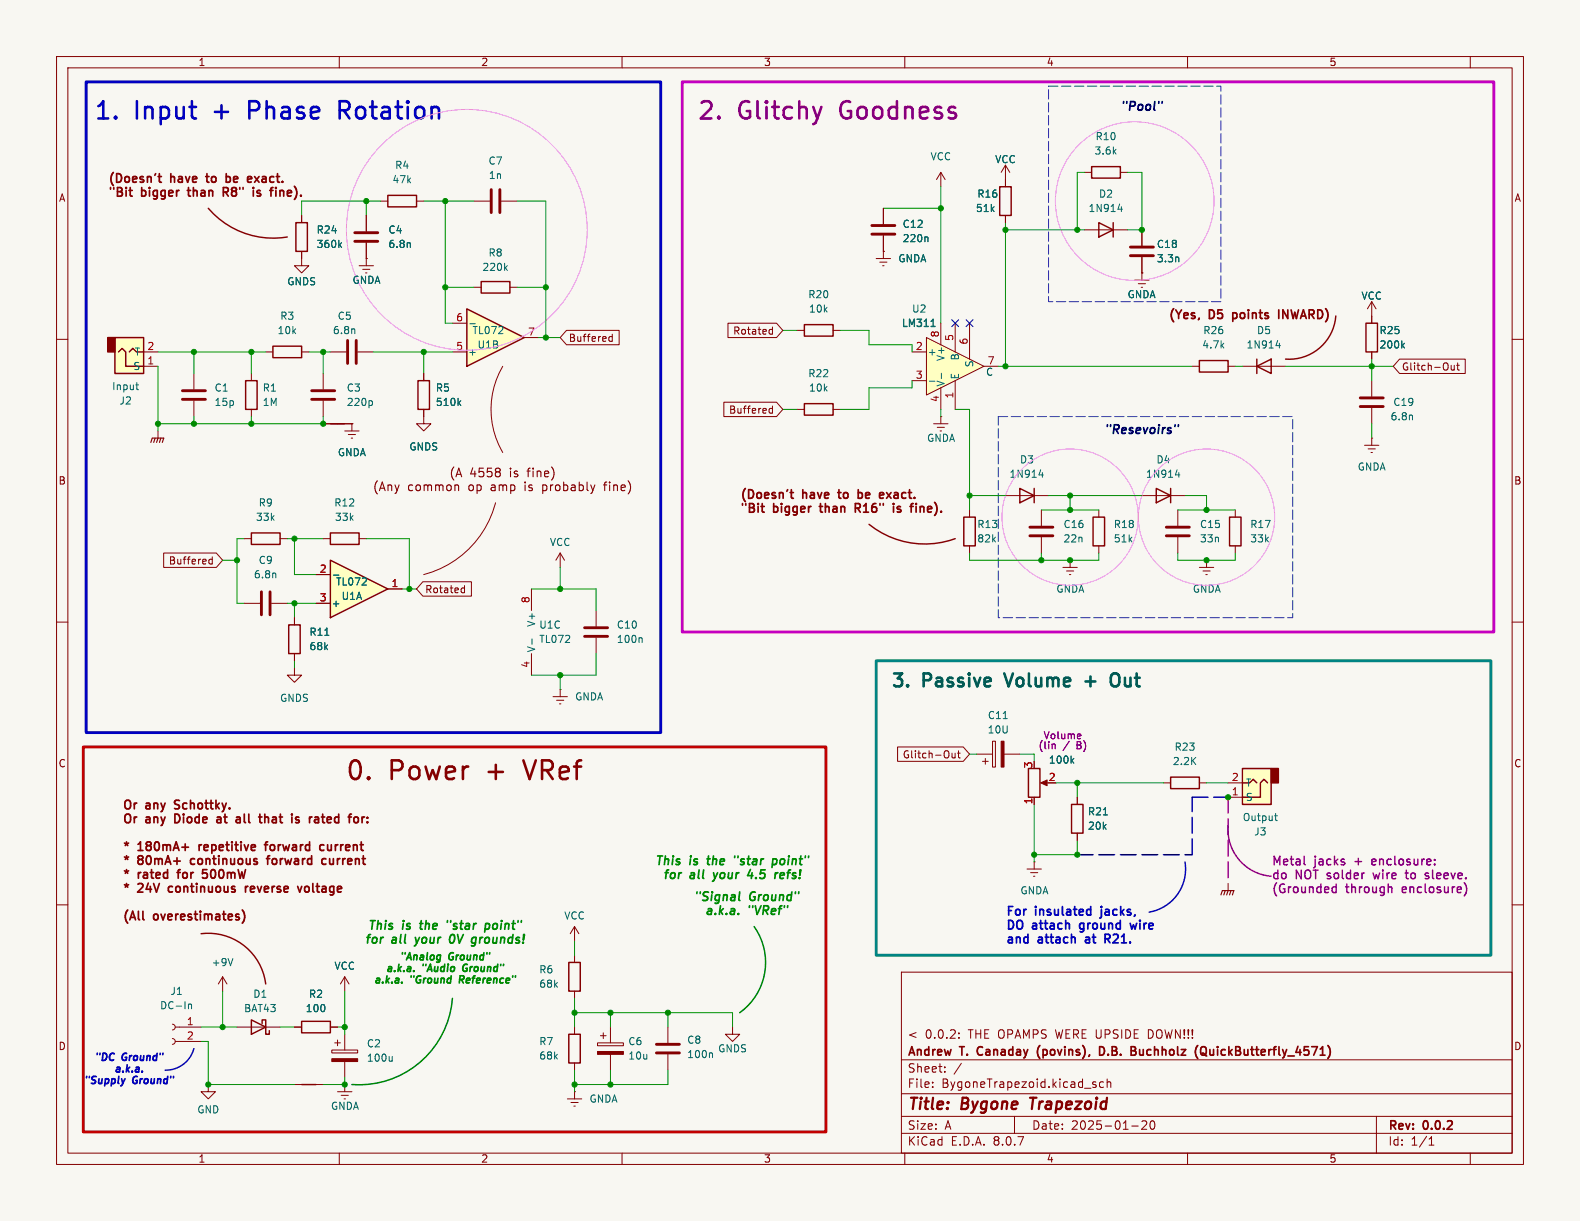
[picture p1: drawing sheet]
<svg xmlns="http://www.w3.org/2000/svg" width="279mm" height="216mm" viewBox="0 0 279 216" stroke-linecap="round" stroke-linejoin="round" font-family="sans-serif">
<path d="M0 0h279.4v215.9h-279.4z" fill="#f8f7f2" stroke="#f8f7f2" stroke-width=".18"/>
<g fill="none" stroke="#840000" stroke-width=".18">
<path d="M10 10h259.4v195.9h-259.4zM12 12h255.4v191.9h-255.4zM60 10v2M110 10v2M160 10v2M210 10v2M260 10v2M177.8 29.2l-.8 1.3M177.8 29.2v3.8M177.8 38.1v1.3M177.8 29.2l.8 1.3M191.8 30.5h1.2"/>
<path d="M198.1 30.5h1.3M191.8 40.6h7.6M200.7 49.5h2.5M201.3 50.2h1.3M201.8 50.8h.3M201.9 48.3h.1M201.9 40.6v2.8M201.9 45.5v4M242.6 53.3v3.9M242.6 53.3l-.8 1.3M242.6 53.3l.7 1.3M10 60h2"/>
<path d="M165.1 74.9h2.5M165.7 75.6h1.3M166.2 76.2h.3M166.4 73.7h.1M166.4 73.7v1.2M241.3 78.7h2.5M241.9 79.4h1.3M242.6 77.5h.1M242.6 62.2v1.3M242.6 67.3v2.8M242.6 72.1v2.8M242.6 77.5v1.2"/>
<path d="M267.4 60h2M171.4 90.2v1.2M171.4 96.5v1.3M242.4 80h.3M10 110h2M267.4 110h2M10 160h2M159.4 171.9h108v32h-108zM267.4 160h2M101.6 181.6v1.3M101.6 188v1.2M159.4 197.4h108"/>
<path d="M159.4 193.4h108M159.4 187.4h108M164.9 192.1v.2M164.9 191.4v.1M167.1 189.4v.2M167.1 188.7v.1M169.6 183.4v.2M169.6 182.7v.1M170 188l-1.3 1.9M179.4 197.4v3M193.3 191.7l.5 .2 .1 .2-.3 .2-.4-.1M193.3 191.4h.5"/>
<path d="M195.1 191.4l-.4-.1-.3 .3v.4l.2 .2h.5M195.8 191.4l.2-.1 .4 .1v.9M195.8 190.8v1.5M200.1 199.1h1.2M201.9 198.3l.6-.1 .2 .1 .1 .3-.9 1.1h.9M203.5 198.3l.2-.1a.81 .81 0 0 1 .6 .6 .81 .81 0 0 1-.3 .8l-.1 .1a.81 .81 0 0 1-.4-1.4zM243.4 197.4v6.5M60 203.9v2M110 203.9v2M159.4 200.4h108M160 203.9v2M210 203.9v2"/>
<path d="M252.7 202.5h.9M252.7 201.4l.4-.4v1.5M260 203.9v2"/>
</g>
<path d="M182.1 194.1h1.2M182.7 194.1l-.2 2" fill="none" stroke="#840000" stroke-width=".4"/>
<path d="M173 185.3l-.2 .4 .2 .7M183.9 184.9a1.72 1.72 0 0 0 0 2.2M194.5 185.1a.76 .76 0 0 1 .8 .7 .76 .76 0 0 1-.8 .8zM201.5 185.6v.8l.1 .1 .4 .1M211.8 184.9h-.1M212.5 185.1a.5 .5 0 0 1 .6 0 .5 .5 0 0 1 .2 .5v.5a.5 .5 0 0 1-.2 .4 .5 .5 0 0 1-.6 0M212.6 186.2l.3 .1 .5 .4" fill="none" stroke="#840000" stroke-width=".3"/>
<path d="M176.8 33h2v5.1h-2zM193 29.5h5.1v2h-5.1zM194.3 39.4l2.5 1.2-2.5 1.3zM196.8 39.4v2.5M241.6 57.2h2v5h-2zM170.4 91.4h2.1v5.1h-2.1zM100.6 182.9h2v5.1h-2z" fill="none" stroke="#840000" stroke-width=".25"/>
<path d="M197.7 37h.8M198.3 36.6v.8M208.4 45.5l.1 .8M248 61.1l.4 .4M248.4 60.7l-.5 .5M249.7 73.5l.1 .7" fill="none" stroke="#006464" stroke-width=".18"/>
<path d="M199.9 45.2h4.1M199.9 43.7h4.1M240.5 71.9h4.1M240.5 70.4h4.1" fill="none" stroke="#840000" stroke-width=".51"/>
<path d="M163.8 59.7l10.2 5.1-10.2 5.1z" fill="#ffffc2"/>
<g fill="none" stroke="#840000" stroke-width=".18">
<path d="M156.2 36.8v2.8M166.4 30.5v2.5M166.4 30.5l-.8 1.3M166.4 30.5l.7 1.3M141 58.4h1.2M147.3 58.4h1.3M154.9 45.7h2.6M155.6 46.4h1.2M156.1 47h.2M156.2 44.5h.1M156.2 41.7v4M163.8 59.7l10.2 5.1-10.2 5.1z"/>
<path d="M166.4 57.2v3.8M168.9 57.2v5M171.4 57.2v6.3M141 72.4h1.2M147.3 72.4h1.3M161.3 62.2h2.5M161.3 67.3h2.5M166.4 68.6v3.8M168.9 67.3v5.1M174 64.8h2.5M205.7 138.4h1.3M212.1 138.4h1.3"/>
<path d="M181.6 153.7h2.5M182.2 154.3h1.3M182.8 154.9h.2M182.9 152.4h.1M182.9 152.4v1.3M217.2 156.2v1.3M101.6 168.9v1.3M101.6 175.3v1.2M58.7 185.7h4.5v.5h-4.5zM59.2 184.4h1M59.7 183.9v1M61 182.9v2.8"/>
<path d="M61 187.7v2.8"/>
</g>
<path d="M163.9 41.9l.2 .2v.6M164.4 67.4h.9M166.5 66v1M69.4 186.8v.9M69.4 187.5l-.2 .2" fill="none" stroke="#006464" stroke-width=".18"/>
<path d="M164.6 57.7h.8" fill="none" stroke="#006464" stroke-width=".25"/>
<path d="M142.2 57.4h5.1v2h-5.1zM142.2 71.4h5.1v2h-5.1zM207 137.4h5.1v2h-5.1zM100.6 170.2h2v5.1h-2z" fill="none" stroke="#840000" stroke-width=".25"/>
<path d="M154.2 39.9h4M154.2 41.4h4" fill="none" stroke="#840000" stroke-width=".51"/>
<path d="M58.7 187.2h4.5v.5h-4.5z" fill="#840000" stroke="#840000" stroke-width=".18"/>
<path d="M215.9 158.2l.3-.7h2l-.3 .7M216.7 157.5l-.3 .7M217.2 157.5l-.3 .7M217.7 157.5l-.3 .7" fill="none" stroke="#840000" stroke-width=".2"/>
<path d="M219.7 135.9h5.1v6.3h-5.1z" fill="#ffffc2"/>
<path d="M224.8 135.9h1.3v2.5h-1.3z" fill="#840000" stroke="#840000" stroke-width=".25"/>
<g fill="none" stroke="#840000" stroke-width=".25">
<path d="M43.4 67.3h2.1v5.1h-2.1zM212.1 63.8h5.1v2h-5.1zM222.2 64.8l2.6-1.3v2.5zM222.2 63.5v2.5M44.4 94.2h5.1v2.1h-5.1zM58.4 94.2h5.1v2.1h-5.1zM180.3 86.4l2.6 1.2-2.6 1.3zM182.9 86.4v2.5M193.3 91.4h2v5.1h-2zM204.5 86.4l2.5 1.2-2.5 1.3zM207 86.4v2.5M217.4 91.4h2.1v5.1h-2.1z"/>
<path d="M51.1 110.5h2v5.1h-2zM181.9 135.9h2v5.1h-2zM219.7 135.9h5.1v6.3h-5.1zM219.7 138.4h1.3l.6-.6 .6 .6M224.2 138.4l-.7-.6-.6 .6v2.6h-3.2M189.5 142.2h2v5.1h-2z"/>
</g>
<g fill="none" stroke="#840000" stroke-width=".18">
<path d="M44.4 66v1.3M44.4 72.4v1.3M61 76.2h2.5M61.6 76.8h1.3M62.1 77.5h.3M62.2 74.9h.1M62.2 74.9v1.3M210.8 64.8h1.3M217.2 64.8h1.2M219.7 64.8h7.6M43.2 95.3h1.2M49.5 95.3h1.3"/>
<path d="M57.1 95.3h1.3M63.5 95.3h1.3M177.8 87.6h7.6M184.1 90.2v2.8M184.1 95v2.8M189.2 99.1h.1M189.2 99.1v1.2M194.3 90.2v1.2M194.3 96.5v1.3M201.9 87.6h7.6M208.3 90.2v2.8M208.3 95v2.8"/>
<path d="M213.4 99.1h.1M213.4 99.1v1.2M218.4 90.2v1.2M218.4 96.5v1.3M43.2 106.7h2.8M48 106.7h2.8M52.1 118.1v1.3h1.2l-1.2 1.3-1.3-1.3h1.3M52.1 109.2v1.3M52.1 115.6v1.2M188 100.3h2.5M188.6 101h1.3M189.1 101.6h.3"/>
<path d="M212.1 100.3h2.5M212.7 101h1.3M213.2 101.6h.3M172.7 133.4h2.8M173.7 134.6h1.1M174.2 134.1v1M175.5 131.1h.5v4.5h-.5zM177.5 133.4h2.8M184.4 138.4h1M217.2 138.4h2.5M182.9 141v1.2M190.5 141v1.2"/>
<path d="M190.5 147.3v1.3M217.2 141h2.5M61 172.7l-.8 1.3M61 172.7v2.6M61 172.7l.7 1.3"/>
</g>
<g fill="none" stroke="#006464" stroke-width=".18">
<path d="M225.6 61.1h.8M226.2 60.7v.8M183.7 84h.8M184.3 83.6v.8M207.9 84h.7M208.5 83.6v.8M48.7 101.4l.1 .8M57.4 112.3h.8M177.4 127.1h.7M189.5 134.5l.4 .4M189.9 134.1l-.5 .5M195.1 144.1h.7"/>
<path d="M225.4 144.3h.5M225.6 143.8v1.1l.3 .2"/>
</g>
<g fill="#840000" stroke="#840000" stroke-width=".18">
<path d="M177 131.1h.5v4.5h-.5z"/>
<path d="M184 138.4l1.2-.5v1z"/>
</g>
<path d="M186.2 131.6l.4 .1v.7M191 129.8l.1 .3-.6 .1M191.1 130.6h-.1" fill="none" stroke="#840084" stroke-width=".18"/>
<path d="M182.1 94.7h4.1M182.1 93.2h4.1M206.2 94.7h4.1M206.2 93.2h4.1M46.2 104.6v4.1M47.8 104.6v4.1" fill="none" stroke="#840000" stroke-width=".51"/>
<path d="M58.4 99.1l10.2 5-10.2 5.1z" fill="#ffffc2"/>
<path d="M48.3 61.2h5v2h-5zM58.4 99.1l10.2 5-10.2 5.1z" fill="none" stroke="#840000" stroke-width=".25"/>
<g fill="none" stroke="#840000" stroke-width=".18">
<path d="M53.3 45.7v1.3h1.3l-1.3 1.3-1.2-1.3h1.2M34.3 66v2.8M34.3 70.9v2.8M47 62.2h1.3M53.3 62.2h1.3M55.9 101.6h2.5M55.9 106.7h2.5M68.6 104.1h2.5M94 104.1v3.9M94 115.6v3.8M105.4 108v2.7M105.4 112.8v2.8"/>
<path d="M97.8 123.2h2.5M98.4 123.8h1.3M98.9 124.5h.3M99.1 121.9h.1M99.1 121.9v1.3"/>
</g>
<path d="M58.9 101.7h1M94.1 113v1M113.4 112.8l.2 .1v.7" fill="none" stroke="#006464" stroke-width=".18"/>
<path d="M32.3 70.6h4M32.3 69.1h4M103.4 112.5h4M103.4 111h4" fill="none" stroke="#840000" stroke-width=".51"/>
<path d="M20.3 59.7h5.1v6.3h-5.1z" fill="#ffffc2"/>
<path d="M19 59.7h1.3v2.5h-1.3z" fill="#840000" stroke="#840000" stroke-width=".25"/>
<path d="M52.3 39.4h2.1v5.1h-2.1zM20.3 59.7h5.1v6.3h-5.1zM21 62.2l.6-.6 .6 .6v2.6h3.2M22.9 62.2l.6-.6 .6 .6h1.3M44.4 180.3l2.6 1.3-2.6 1.3zM46.4 181v-.7h.6v2.6h.6v-.7M53.3 180.6h5.1v2h-5.1zM53.3 191.8h2.6" fill="none" stroke="#840000" stroke-width=".25"/>
<path d="M53.3 38.1v1.3M53.3 44.5v1.2M25.4 64.8h2.5M25.4 62.2h2.5M27.9 76.2v1.3M41.9 181.6h7.6M52.1 181.6h1.2M52.1 191.8h5M58.4 181.6h1.3" fill="none" stroke="#840000" stroke-width=".18"/>
<path d="M60 43.3l.4 .5M60.4 42.9l-.5 .5M24 68.1h.5M24.2 68.7l.3 .2" fill="none" stroke="#006464" stroke-width=".18"/>
<path d="M26.7 78.2l.2-.7h2.1l-.3 .7M27.4 77.5l-.2 .7M27.9 77.5l-.2 .7M28.4 77.5l-.2 .7" fill="none" stroke="#840000" stroke-width=".2"/>
<path d="M82.5 54.6l10.2 5.1-10.2 5.1z" fill="#ffffc2"/>
<path d="M36.8 36.8a15.1 15.1 0 0 0 14 5.1M68.6 34.5h5.1v2.1h-5.1zM82.5 54.6l10.2 5.1-10.2 5.1zM85.1 49.8h5.1v2h-5.1zM236.2 55.9a8.3 8.3 0 0 1-8.9 7.6M58.4 74.9h2.6M73.9 67.3h2v5.1h-2zM153.7 92.7a15.7 15.7 0 0 0 15.2 2.6M35.6 165.1a10.2 10.2 0 0 1 11.4 8.9" fill="none" stroke="#840000" stroke-width=".25"/>
<g fill="none" stroke="#840000" stroke-width=".18">
<path d="M53.3 38.1v1.3M64.8 38.1v2.8M67.3 35.6h1.3M73.7 35.6h1.2M83.8 35.6h2.8M88.6 35.6h2.8M156.2 36.8v2.8M177.8 31.8v1.2M177.8 38.1v1.3M53.3 44.5v1.2M63.5 47h2.5M64.1 47.6h1.3"/>
<path d="M64.6 48.3h.3M64.8 45.7h.1M64.8 42.9v4.1M80 57.2h2.5M83.8 50.8h1.3M90.2 50.8h1.2M92.7 59.7h2.5M100.2 58.4h9.3v2.6h-9.3l-1.1-1.3zM108.3 59.1v1.3M108.3 59.6l-.4-.1-.2 .3M128.7 57.1h8.6l1.1 1.3-1.1 1.3h-8.6zM136.2 58.2l.4 .1"/>
<path d="M136.6 57.8v1.3M136.6 59l-.4 .1M156.2 44.5h.1M156.2 41.7v2.8M201.9 48.3h.1M201.9 40.6v2.8M201.9 45.5v2.8M242.6 55.9v1.3M57.1 74.9h5.1M57.1 66v2.8M57.1 70.9v2.8M58.4 62.2h2.8"/>
<path d="M62.2 74.9h.1M63.2 62.2h2.8M74.9 72.4v2.5h1.3l-1.3 1.3-1.2-1.3h1.2M74.9 66v1.3M80 62.2h2.5M88.9 64.8a15 15 0 0 0 0 15.2M107.7 60.1l.2 .3 .4-.1M128 71.1h9.3l1.1 1.3-1.1 1.3h-9.3zM136 72.8l.2 .3 .4-.1M136.6 71.8v1.3M136.6 72.3l-.4-.1-.2 .3M242.6 62.2v1.3"/>
<path d="M247.5 63.5h11.6v2.5h-11.6l-1.1-1.2zM256.6 64.6l.1 .8h.3l.2-.1M257.2 64.6v.8M257.6 64.6h.5M257.8 64.2v1.1l.3 .1M28.9 97.8h9.4l1.1 1.3-1.1 1.2h-9.4zM36.9 99.5l.3 .2h.3M37.5 98.5v1.2M37.5 98.9h-.3l-.3 .2M87.6 88.9a17.7 17.7 0 0 1-12.7 12.7M99.1 97.8l-.8 1.3M99.1 97.8v2.5"/>
<path d="M99.1 97.8l.7 1.3M52.1 109.2v1.3M52.1 115.6v1.2M55.9 101.6h2.5M55.9 106.7h2.5M68.6 104.1h2.5M74.8 102.9h8.6v2.5h-8.6l-1.1-1.3zM81.8 104h.3M82.1 103.5v1.3M82.1 104.7l-.3 .1M158.7 132.1h11.6l1.1 1.3-1.1 1.2h-11.6zM168.3 133.2l.1 .8h.3l.2-.1"/>
<path d="M168.9 133.2v.8M169.3 133.2h.5M169.5 132.8v1l.3 .2M182.9 141v1.2M190.5 141v1.2M190.5 147.3v1.3M39.4 172.7l-.8 1.3M39.4 172.7v2.6M39.4 172.7l.7 1.3M101.6 163.8l-.8 1.3M101.6 163.8v2.6M101.6 163.8l.8 1.3"/>
<path d="M30.5 183.6l.3 .2 .2 .4-.2 .3-.3 .2M30.5 181.1l.3 .2 .2 .3-.2 .4-.3 .1M31 184.2h4.6M31 181.6h4.6M36.8 191.8v1.2h1.3l-1.3 1.3-1.2-1.3h1.2M52.1 181.6h1.2M58.4 181.6h1.3M59.7 193h2.5M60.3 193.7h1.3M60.8 194.3h.3M61 191.8h.1M61 191.8v1.2"/>
<path d="M100.3 194.3h2.6M101 194.9h1.2M101.5 195.6h.2M101.6 193h.1M101.6 193v1.3M105.7 184.4h4.5v.5h-4.5zM106.2 183.1h1M106.7 182.6v1M107.9 181.6v2.8M107.9 186.4v2.8M118.1 181.6v2.8M118.1 186.4v2.8"/>
<path d="M129.5 181.6v1.3h1.3l-1.3 1.3-1.2-1.3h1.2"/>
</g>
<g fill="none" stroke="#006464" stroke-width=".18">
<path d="M60 43.3l.4 .5M60.4 42.9l-.5 .5M62.7 58.2v.8M72.5 43l.1 .8M83.1 57.2h.9M89.4 47.3l.3 .5M89.7 47l-.5 .5M163.9 41.9l.2 .2v.6M208.4 45.5l.1 .8M65.6 70.9l.3 .2v.4l-.3 .2M81.1 71.2l.4 .5M81.5 70.9l-.5 .4"/>
<path d="M248 61.1l.4 .4M248.4 60.7l-.5 .5M57.4 112.3h.8M58.9 101.7h1M189.5 134.5l.4 .4M189.9 134.1l-.5 .5M195.1 144.1h.7M33.3 177.7l.2-.2 .3 .1 .1 .8M41.2 169.5l-.4 1.3M125.8 186.2l.2 .2v.6"/>
</g>
<path d="M86.9 33.5v4.1M88.4 33.5v4.1M62.7 41.1h4.1M62.7 42.7h4.1M55.1 70.6h4.1M55.1 69.1h4.1M61.5 60.2v4.1M63 60.2v4.1M116.1 186.2h4M116.1 184.7h4" fill="none" stroke="#840000" stroke-width=".51"/>
<path d="M105.7 185.9h4.5v.5h-4.5z" fill="#840000" stroke="#840000" stroke-width=".18"/>
<path d="M81 85.8l.1 1M88.4 82.9v.4M88.4 83.6v.6M92.9 85.2v.2M96 85.7v1.6M96 86.7l.4 .1M106.7 85.7h.6M107.3 85.2l-.4 .3v1.3" fill="none" stroke="#840000" stroke-width=".19"/>
<g fill="none" stroke="#008400" stroke-width=".3">
<path d="M125 151.9h.6M125.3 151.4l-.1 1.4M126.1 155.8h-.1M129.9 151.4v.2M130.5 151.4v.2M130.7 159.2h.1M130.8 157.7l-.2 1.3M132.7 153.7l-.5 1.1h1M136.8 151.9h.3l.3 .3-.2 .5-.5 .2M137.6 154.3l-.3 .1-.2 .2M138 154.5v.8h.4M138.7 154.7l-.8 .1"/>
<path d="M71.1 173.7v.1M73.2 171.7v.1M73.4 167.2l-.1 .1M74.2 163.3h.6M74.5 162.8l-.1 1.4M79.1 162.8v.3M79.6 166.6l.2 .2 .4-.2M79.7 162.8v.3M80 165.2l-.3 .2-.2 .4M81.3 173.2h.5M81.9 172.5h-.5l-.2 1.3M81.9 170.8l-.1 .4a.46 .46 0 0 0 .4 .6"/>
<path d="M86 163.3h.3l.3 .3-.2 .6-.5 .1M130.6 161.5l-.1 .2"/>
</g>
<g fill="none" stroke="#840000" stroke-width=".3">
<path d="M28 31.2h.5M28.2 30.7v1.3l.3 .2M33.1 33.7h.6M36.4 31.2h.6M39.9 34l.5 .7M40 31.3l.4-.1 .3 .2M40 30.7v1.5M40.2 33.2h-.7v1.5M40.2 33.9l-.7 .1M40.7 32.1l-.3 .1h-.4M44.3 31.2l.2 .4-.7 .1M44.4 32.2h-.1"/>
<path d="M45 31.2l.8 1M45.8 31.2l-.8 1M46 33.7h-.3l-.3 .3 .7 .4M46.1 34.5l-.2 .2-.5-.1M49.5 33.7v1M49.7 33.7l-.2 .1M226.1 54.8v1.5M139.7 87.1h.6M139.9 86.6v1.3l.4 .2M144.9 89.5h.6M148.1 87.1h.6M151.6 89.8l.5 .8"/>
<path d="M151.8 87.2l.4-.1 .2 .1M151.8 86.6v1.5M152 89.1l-.7-.1v1.6M152 89.8h-.7M152.4 88l-.2 .1-.4-.1M156 87.1l.3 .4-.8 .1M156.2 88l-.2 .1M156.8 87.1l.8 1M157.6 87.1l-.8 1M158 89.5v1.1M159.2 89.6l-.3-.1-.2 .3 .6 .5M159.3 90.3l-.2 .3-.4-.1"/>
<path d="M162.7 89.5v1.1M162.9 89.5l-.2 .2M29.8 156.9v.7M30.9 143h.2M30.9 141.6v.5M30.9 144v1.5h.4M31.3 154.3h.6M33.8 152v.7M35.2 149.4v1M35.3 149.5l-.1 .2M35.8 155.1l.2 .2 .5-.1M35.9 153.8l-.1 .7 .2-.2 .5 .1"/>
<path d="M39.1 144.8l-.5 .1a.3 .3 0 0 0-.3 .3 .3 .3 0 0 0 .3 .3l.5-.1M42 144.5h.3l.2 .2v.8M42.5 145.4l-.5 .1M42.5 144.8l-.5 .1M43.4 156.7v1M43.9 156.7l-.3 .1-.2 .2M46.8 149.4h.5M46.8 144.6l.2-.1h.4l.1 1M46.8 144v1.5M47.1 151.8h.6M47.3 148.9l-.3 .2v1.3M47.6 151.3l-.3 .2v1.3"/>
<path d="M52.6 156.7l.4 1 .4-1M53.9 156.9v.7M56.6 150.2l.2 .2 .5-.1M56.8 144.5h.6M57 152.7l.2 .1h.4M57.1 145.4l.3 .1M57.3 149.4h-.5l-.2 .1M57.6 151.9l-.4-.1-.2 .2M64.5 144.5h-.3M65 145.3v.2M65 144.5v.2M42.9 161a1.79 1.79 0 0 1 0 2.2"/>
</g>
<path d="M205.5 18v.3M208.4 75.1v.3" fill="none" stroke="#000048" stroke-width=".3"/>
<path d="M44.1 19.5h1.2M45.3 17.9h-1.2v3M60.1 19.5h1.1M60.8 19.5l1 1.4M61.2 17.9h-1.1v3" fill="none" stroke="#0000c2" stroke-width=".46"/>
<path d="M191 163.4v.7M192 166.2v.5M194.7 162.3h-.2M195.4 165.2v1.5M195.8 166l.5 .7M199.8 163.3l.3 1 .3-.8 .3 .8M25.1 189.4v.2" fill="none" stroke="#0000c2" stroke-width=".3"/>
<path d="M217.2 146.1a8.3 8.3 0 0 0 7.6 8.8M230.7 152.9h.1M236.1 156.8l.2 .1M236.3 156.3v1.5M236.3 157.8h-.2M242.8 154.4l.3 1M243.1 151.9h-.3l-.2 .2 .1 .8h.4M243.3 152.3l-.7 .1M248.5 154.4h.6M248.7 155.2l.4 .2M252.6 154.9v.4" fill="none" stroke="#840084" stroke-width=".25"/>
<path d="M177.6 119.1l.8 2.3M192.8 119.6v1.8M196.5 119.4a.77 .77 0 0 1 .9-.3 .77 .77 0 0 1 .5 .7v.8a.77 .77 0 0 1-.5 .8 .77 .77 0 0 1-.9-.4M192 120.5h1.7" fill="none" stroke="#004848" stroke-width=".46"/>
<path d="M209.5 152.4a7.7 7.7 0 0 1-6.3 8.9M34.3 185.4a5.2 5.2 0 0 1-5.1 3.8" fill="none" stroke="#0000c2" stroke-width=".25"/>
<path d="M185.4 15.2h30.5v38.1h-30.5zM176.5 73.7h52.1v35.5h-52.1z" fill="none" stroke="#33336d" stroke-width=".18" stroke-dasharray="1.7 .6"/>
<path d="M80 176.5a16.6 16.6 0 0 1-17.8 15.3M133.3 163.8a10.9 10.9 0 0 1-2.5 15.3" fill="none" stroke="#004800" stroke-width=".25"/>
<path d="M154.9 116.8h108.8v52.1h-108.8z" fill="none" stroke="#008484" stroke-width=".51"/>
<g fill="none" stroke="#ff80ff" stroke-width=".18">
<circle cx="200.7" cy="35.6" r="14"/>
<circle cx="82.5" cy="40.6" r="21.3"/>
<circle cx="189.2" cy="91.4" r="12"/>
<circle cx="213.4" cy="91.4" r="12"/>
</g>
<path d="M15.2 14.5h101.6v115h-101.6z" fill="none" stroke="#0000c2" stroke-width=".51"/>
<path d="M120.6 14.5h143.6v97.3h-143.6z" fill="none" stroke="#c200c2" stroke-width=".51"/>
<path d="M14.7 132.1h131.3v68.1h-131.3z" fill="none" stroke="#c20000" stroke-width=".51"/>
<g fill="none" stroke="#009600" stroke-width=".18">
<path d="M64.8 35.6v2.5M67.3 35.6h-14v2.5M74.9 35.6h8.9M78.7 35.6v21.6h1.3M91.4 35.6h5.1v24.1M156.2 36.8h10.2M166.4 33v24.2M177.8 39.4v25.4M191.8 30.5h-1.3v10.1M199.4 30.5h2.5v10.1h-2.5M78.7 50.8h5.1M91.4 50.8h5.1"/>
<path d="M95.2 59.7h3.9M138.4 58.4h2.6M148.6 58.4h5.1v2.6h7.6M177.8 40.6h14M27.9 64.8v11.4M27.9 62.2h19.1M34.3 62.2v3.8M34.3 73.7v1.2M44.4 62.2v3.8M44.4 73.7v1.2M54.6 62.2h3.8M57.1 73.7v1.2h-29.2"/>
<path d="M57.1 62.2v3.8M66 62.2h14M74.9 62.2v3.8M138.4 72.4h2.6M161.3 67.3v1.3h-7.6v3.8h-5.1M166.4 72.4v1.3M168.9 72.4h2.5v17.8M176.5 64.8h34.3M218.4 64.8h1.3M227.3 64.8h19.1M242.6 63.5v3.8M242.6 74.9v2.6"/>
<path d="M39.4 99.1h2.5M43.2 95.3h-1.3v11.4h1.3M50.8 95.3h6.3M52.1 95.3v6.3h3.8M64.8 95.3h7.6v8.8M171.4 97.8v1.3h22.9v-1.3M171.4 87.6h6.4M184.1 90.2h10.2M184.1 97.8v1.3M185.4 87.6h16.5M189.2 87.6v2.6M208.3 90.2h10.1"/>
<path d="M208.3 97.8v1.3h10.1v-1.3M209.5 87.6h3.9v2.6M50.8 106.7h5.1M52.1 106.7v2.5M52.1 116.8v1.3M71.1 104.1h2.6M94 104.1h11.4v3.9M99.1 100.3v3.8M99.1 119.4v2.5M105.4 115.6v3.8h-11.4M171.4 133.4h1.3M180.3 133.4h2.6v1.2"/>
<path d="M186.7 138.4h19M190.5 138.4v2.6M213.4 138.4h3.8M182.9 142.2v10.2M190.5 148.6v2.5h-7.6M39.4 175.3v6.3M61 175.3v7.6M101.6 166.4v2.5M101.6 176.5v5.1M101.6 179.1h27.9v2.5M107.9 179.1v2.5M118.1 179.1v2.5"/>
<path d="M35.6 181.6h6.3M35.6 184.2h1.2v7.6h15.3M49.5 181.6h2.6M59.7 181.6h1.3M61 190.5v1.3h-3.9M101.6 189.2v3.8M107.9 189.2v2.6M118.1 189.2v2.6h-16.5"/>
</g>
<path d="M190.5 151.1h20.3M210.8 141h6.4M210.8 151.1v-10.1" fill="none" stroke="#000084" stroke-width=".25" stroke-dasharray="2.8 1"/>
<path d="M217.2 141v15.2" fill="none" stroke="#840084" stroke-width=".25" stroke-dasharray="2.8 1"/>
<path d="M168.3 56.5l1.2 1.3M169.5 56.5l-1.2 1.3M170.8 56.5l1.3 1.3M172.1 56.5l-1.3 1.3" fill="none" stroke="#000084" stroke-width=".18"/>
<path d="M186.2 131.6l.4 .1v.7M191 129.8l.1 .3-.6 .1M191.1 130.6h-.1" fill="none" stroke="#840084" stroke-width=".18"/>
<g fill="#009600" stroke="#009600" stroke-width=".18">
<circle cx="107.9" cy="179.1" r=".46"/>
<circle cx="101.6" cy="191.8" r=".46"/>
<circle cx="99.1" cy="104.1" r=".46"/>
<circle cx="72.4" cy="104.1" r=".46"/>
<circle cx="99.1" cy="119.4" r=".46"/>
<circle cx="118.1" cy="179.1" r=".46"/>
<circle cx="61" cy="191.8" r=".46"/>
<circle cx="61" cy="181.6" r=".46"/>
<circle cx="78.7" cy="50.8" r=".46"/>
<circle cx="78.7" cy="35.6" r=".46"/>
<circle cx="96.5" cy="50.8" r=".46"/>
<circle cx="96.5" cy="59.7" r=".46"/>
<circle cx="34.3" cy="62.2" r=".46"/>
<circle cx="44.4" cy="62.2" r=".46"/>
<circle cx="57.1" cy="62.2" r=".46"/>
<circle cx="64.8" cy="35.6" r=".46"/>
<circle cx="44.4" cy="74.9" r=".46"/>
<circle cx="74.9" cy="62.2" r=".46"/>
<circle cx="57.1" cy="74.9" r=".46"/>
<circle cx="34.3" cy="74.9" r=".46"/>
<circle cx="27.9" cy="74.9" r=".46"/>
<circle cx="52.1" cy="106.7" r=".46"/>
<circle cx="52.1" cy="95.3" r=".46"/>
<circle cx="41.9" cy="99.1" r=".46"/>
<circle cx="101.6" cy="179.1" r=".46"/>
<circle cx="107.9" cy="191.8" r=".46"/>
<circle cx="36.8" cy="191.8" r=".46"/>
<circle cx="39.4" cy="181.6" r=".46"/>
<circle cx="213.4" cy="90.2" r=".46"/>
<circle cx="184.1" cy="99.1" r=".46"/>
<circle cx="189.2" cy="99.1" r=".46"/>
<circle cx="189.2" cy="90.2" r=".46"/>
<circle cx="213.4" cy="99.1" r=".46"/>
<circle cx="190.5" cy="138.4" r=".46"/>
<circle cx="190.5" cy="151.1" r=".46"/>
<circle cx="182.9" cy="151.1" r=".46"/>
<circle cx="217.2" cy="141" r=".46"/>
<circle cx="177.8" cy="40.6" r=".46"/>
<circle cx="177.8" cy="64.8" r=".46"/>
<circle cx="189.2" cy="87.6" r=".46"/>
<circle cx="166.4" cy="36.8" r=".46"/>
<circle cx="171.4" cy="87.6" r=".46"/>
<circle cx="190.5" cy="40.6" r=".46"/>
<circle cx="201.9" cy="40.6" r=".46"/>
<circle cx="242.6" cy="64.8" r=".46"/>
</g>
<g font-size="4.6" fill="#840000">
<text x="61" y="138.2">0.</text>
<text x="68.9" y="138.2">Power</text>
<text x="86.8" y="138.2">+</text>
<text x="94.1" y="138.2">VRef</text>
</g>
<g font-size="4.2" fill="#0000c2">
<text x="16.5" y="21.3">1.</text>
<text x="23.9" y="21.3">Input</text>
<text x="38.5" y="21.3">+</text>
<text x="45.4" y="21.3">Phase</text>
<text x="62.1" y="21.3">Rotation</text>
</g>
<g font-size="4.2" fill="#840084">
<text x="123.2" y="21.3">2.</text>
<text x="130.6" y="21.3">Glitchy</text>
<text x="149.2" y="21.3">Goodness</text>
</g>
<g font-size="3.2" fill="#004848">
<text x="157.5" y="121.7">3.</text>
<text x="163.4" y="121.7">Passive</text>
<text x="178.9" y="121.7">Volume</text>
<text x="193.9" y="121.7">+</text>
<text x="199.3" y="121.7">Out</text>
</g>
<g font-size="2.8" fill="#840000">
<text x="160.4" y="196.8">Title:</text>
<text x="170.1" y="196.8">Bygone</text>
<text x="183" y="196.8">Trapezoid</text>
</g>
<g font-size="2.1" fill="#000048">
<text x="197.9" y="20">&quot;Pool&quot;</text>
<text x="195.1" y="77.2">&quot;Resevoirs&quot;</text>
</g>
<g font-size="2.1" fill="#840000">
<text x="19" y="32.8">(Doesn't</text>
<text x="19" y="35.2">&quot;Bit</text>
<text x="25.1" y="35.2">bigger</text>
<text x="30.3" y="32.8">have</text>
<text x="34" y="35.2">than</text>
<text x="37.3" y="32.8">to</text>
<text x="40.8" y="35.2">R8&quot;</text>
<text x="41.3" y="32.8">be</text>
<text x="45.7" y="32.8">exact.</text>
<text x="46.7" y="35.2">is</text>
<text x="50.4" y="35.2">fine).</text>
<text x="206.5" y="56.8">(Yes,</text>
<text x="213.8" y="56.8">D5</text>
<text x="218.6" y="56.8">points</text>
<text x="227.3" y="56.8">INWARD)</text>
<text x="65.8" y="87.1">(Any</text>
<text x="72.1" y="87.1">common</text>
<text x="79.3" y="84.7">(A</text>
<text x="83" y="87.1">op</text>
<text x="83.1" y="84.7">4558</text>
<text x="87.2" y="87.1">amp</text>
<text x="90.3" y="84.7">is</text>
<text x="93.4" y="87.1">is</text>
<text x="93.7" y="84.7">fine)</text>
<text x="96.8" y="87.1">probably</text>
<text x="108" y="87.1">fine)</text>
<text x="130.8" y="88.6">(Doesn't</text>
<text x="142" y="88.6">have</text>
<text x="149" y="88.6">to</text>
<text x="153" y="88.6">be</text>
<text x="157.5" y="88.6">exact.</text>
<text x="130.8" y="91.1">&quot;Bit</text>
<text x="136.9" y="91.1">bigger</text>
<text x="145.7" y="91.1">than</text>
<text x="152.5" y="91.1">R16&quot;</text>
<text x="159.9" y="91.1">is</text>
<text x="163.6" y="91.1">fine).</text>
<text x="21.6" y="143.6">Or</text>
<text x="25.9" y="143.6">any</text>
<text x="31.6" y="143.6">Schottky.</text>
<text x="21.6" y="146">Or</text>
<text x="25.9" y="146">any</text>
<text x="31.6" y="146">Diode</text>
<text x="39.7" y="146">at</text>
<text x="43.7" y="146">all</text>
<text x="48.4" y="146">that</text>
<text x="54.7" y="146">is</text>
<text x="58.4" y="146">rated</text>
<text x="21.6" y="150.9">*</text>
<text x="21.6" y="153.4">*</text>
<text x="21.6" y="155.8">*</text>
<text x="24.5" y="150.9">180mA+</text>
<text x="24.5" y="153.4">80mA+</text>
<text x="24.5" y="155.8">rated</text>
<text x="32.2" y="155.8">for</text>
<text x="34.4" y="153.4">continuous</text>
<text x="35.9" y="150.9">repetitive</text>
<text x="37.1" y="155.8">500mW</text>
<text x="48.2" y="150.9">forward</text>
<text x="48.6" y="153.4">forward</text>
<text x="58.5" y="150.9">current</text>
<text x="58.9" y="153.4">current</text>
<text x="21.6" y="158.3">*</text>
<text x="24.5" y="158.3">24V</text>
<text x="30.5" y="158.3">continuous</text>
<text x="44.7" y="158.3">reverse</text>
<text x="54.7" y="158.3">voltage</text>
<text x="21.6" y="163.2">(All</text>
<text x="27.3" y="163.2">overestimates)</text>
<text x="160.4" y="183.9">&lt;</text>
<text x="163.6" y="183.9">0.0.2:</text>
<text x="171.3" y="183.9">THE OPAMPS WERE UPSIDE</text>
<text x="203.6" y="183.9">DOWN!!!</text>
<text x="160.4" y="189.9">Sheet:</text>
<text x="160.4" y="187.1">Andrew</text>
<text x="169.9" y="187.1">T.</text>
<text x="173.5" y="187.1">Canaday</text>
<text x="184.7" y="187.1">(povins),</text>
<text x="196.3" y="187.1">D.B.</text>
<text x="202.5" y="187.1">Buchholz</text>
<text x="214.4" y="187.1">(QuickButterfly_4571)</text>
<text x="160.4" y="192.6">File:</text>
<text x="166.5" y="192.6">BygoneTrapezoid.kicad_sch</text>
<text x="160.4" y="202.8">KiCad</text>
<text x="160.4" y="200">Size:</text>
<text x="167.1" y="200">A</text>
<text x="168.1" y="202.8">E.D.A.</text>
<text x="175.7" y="202.8">8.0.7</text>
<text x="182.4" y="200">Date:</text>
<text x="189.4" y="200">2025-01-20</text>
<text x="245.4" y="200.2">Rev:</text>
<text x="245.4" y="202.8">Id:</text>
<text x="249.5" y="202.8">1/1</text>
<text x="251.8" y="200.2">0.0.2</text>
</g>
<g font-size="2.1" fill="#008400">
<text x="115.7" y="153.4">This</text>
<text x="117" y="155.9">for</text>
<text x="121.9" y="153.4">is</text>
<text x="122" y="155.9">all</text>
<text x="125.7" y="153.4">the</text>
<text x="126.8" y="155.9">your</text>
<text x="131" y="153.4">&quot;star</text>
<text x="133.4" y="155.9">4.5</text>
<text x="138.3" y="153.4">point&quot;</text>
<text x="138.8" y="155.9">refs!</text>
<text x="122.5" y="159.8">&quot;Signal</text>
<text x="132.5" y="159.8">Ground&quot;</text>
<text x="64.3" y="167.3">for</text>
<text x="64.9" y="164.8">This</text>
<text x="69.3" y="167.3">all</text>
<text x="71.1" y="164.8">is</text>
<text x="74" y="167.3">your</text>
<text x="74.9" y="164.8">the</text>
<text x="80.2" y="164.8">&quot;star</text>
<text x="80.7" y="167.3">0V</text>
<text x="85.2" y="167.3">grounds!</text>
<text x="87.5" y="164.8">point&quot;</text>
<text x="124.4" y="162.2">a.k.a.</text>
<text x="132.4" y="162.2">&quot;VRef&quot;</text>
</g>
<g font-size="2.1" fill="#840084">
<text x="224.8" y="153.4">Metal</text>
<text x="224.8" y="155.8">do</text>
<text x="229.2" y="155.8">NOT</text>
<text x="232.5" y="153.4">jacks</text>
<text x="235.1" y="155.8">solder</text>
<text x="240" y="153.4">+</text>
<text x="243.5" y="153.4">enclosure:</text>
<text x="243.8" y="155.8">wire</text>
<text x="250" y="155.8">to</text>
<text x="253.9" y="155.8">sleeve.</text>
<text x="224.8" y="158.3">(Grounded</text>
<text x="238.1" y="158.3">through</text>
<text x="248.4" y="158.3">enclosure)</text>
</g>
<g font-size="2.1" fill="#0000c2">
<text x="177.8" y="162.3">For</text>
<text x="177.8" y="164.8">DO</text>
<text x="177.8" y="167.3">and</text>
<text x="182.7" y="164.8">attach</text>
<text x="183.2" y="162.3">insulated</text>
<text x="183.7" y="167.3">attach</text>
<text x="191.6" y="164.8">ground</text>
<text x="192.7" y="167.3">at</text>
<text x="195.4" y="162.3">jacks,</text>
<text x="196.7" y="167.3">R21.</text>
<text x="201.3" y="164.8">wire</text>
</g>
<g font-size="1.8" fill="#840000">
<text x="35" y="11.9">1</text>
<text x="85" y="11.9">2</text>
<text x="135" y="11.9">3</text>
<text x="185" y="11.9">4</text>
<text x="235" y="11.9">5</text>
<text x="10.3" y="35.9">A</text>
<text x="267.7" y="35.9">A</text>
<text x="129.5" y="59.4">Rotated</text>
<text x="100.5" y="60.6">Buffered</text>
<text x="247.8" y="65.7">Glitch-Out</text>
<text x="128.8" y="73.3">Buffered</text>
<text x="10.3" y="85.9">B</text>
<text x="267.7" y="85.9">B</text>
<text x="29.8" y="100">Buffered</text>
<text x="75.1" y="105.1">Rotated</text>
<text x="10.3" y="135.9">C</text>
<text x="159.5" y="134.3">Glitch-Out</text>
<text x="267.7" y="135.9">C</text>
<text x="10.3" y="185.9">D</text>
<text x="267.7" y="185.9">D</text>
<text x="35" y="205.8">1</text>
<text x="85" y="205.8">2</text>
<text x="135" y="205.8">3</text>
<text x="185" y="205.8">4</text>
<text x="235" y="205.8">5</text>
</g>
<g font-size="1.8" fill="#006464">
<text x="86.3" y="29.3">C7</text>
<text x="164.5" y="28.5">VCC</text>
<text x="175.9" y="29.1">VCC</text>
<text x="193.5" y="27.5">3.6k</text>
<text x="193.6" y="25">R10</text>
<text x="69.3" y="32.6">47k</text>
<text x="69.8" y="30.1">R4</text>
<text x="86.3" y="31.9">1n</text>
<text x="172.7" y="35.2">R16</text>
<text x="194.2" y="35.2">D2</text>
<text x="55.9" y="41.5">R24</text>
<text x="68.6" y="41.5">C4</text>
<text x="159.5" y="40.5">C12</text>
<text x="172.5" y="37.7">51k</text>
<text x="192.4" y="37.7">1N914</text>
<text x="55.9" y="44">360k</text>
<text x="68.6" y="44">6.8n</text>
<text x="86.3" y="45.6">R8</text>
<text x="158.8" y="46.6">GNDA</text>
<text x="159.5" y="43">220n</text>
<text x="204.5" y="44">C18</text>
<text x="204.5" y="46.6">3.3n</text>
<text x="50.7" y="50.6">GNDS</text>
<text x="62.2" y="50.4">GNDA</text>
<text x="85.2" y="48.1">220k</text>
<text x="142.8" y="52.9">R20</text>
<text x="199.3" y="52.9">GNDA</text>
<text x="240.7" y="53.2">VCC</text>
<text x="49" y="59.3">10k</text>
<text x="49.5" y="56.7">R3</text>
<text x="58.8" y="59.3">6.8n</text>
<text x="59.6" y="56.7">C5</text>
<text x="83.4" y="59.3">TL072</text>
<text x="143" y="55.5">10k</text>
<text x="159.3" y="58.2">LM311</text>
<text x="161.2" y="55.5">U2</text>
<text x="212.7" y="59.3">R26</text>
<text x="222.2" y="59.3">D5</text>
<text x="243.8" y="59.3">R25</text>
<text x="23.5" y="65.6">S</text>
<text x="23.7" y="63.1">T</text>
<text x="82.7" y="63.1">+</text>
<text x="84.4" y="61.8">U1B</text>
<text x="164" y="63.1">+</text>
<text x="167.2" y="64" transform="rotate(-90 167.2 64)">V+</text>
<text x="169.8" y="63.8" transform="rotate(-90 169.8 63.8)">B</text>
<text x="172.3" y="65" transform="rotate(-90 172.3 65)">S</text>
<text x="212.5" y="61.8">4.7k</text>
<text x="220.3" y="61.8">1N914</text>
<text x="243.8" y="61.8">200k</text>
<text x="19.7" y="69.2">Input</text>
<text x="21" y="71.7">J2</text>
<text x="37.9" y="69.4">C1</text>
<text x="37.9" y="72">15p</text>
<text x="46.4" y="69.4">R1</text>
<text x="46.4" y="72">1M</text>
<text x="61.2" y="69.4">C3</text>
<text x="61.2" y="72">220p</text>
<text x="77" y="69.4">R5</text>
<text x="77" y="72">510k</text>
<text x="142.8" y="66.9">R22</text>
<text x="143" y="69.4">10k</text>
<text x="167.2" y="68.5" transform="rotate(-90 167.2 68.5)">V-</text>
<text x="169.8" y="67.2" transform="rotate(-90 169.8 67.2)">E</text>
<text x="246.3" y="72">C19</text>
<text x="245.8" y="74.5">6.8n</text>
<text x="59.6" y="80.9">GNDA</text>
<text x="72.3" y="79.9">GNDS</text>
<text x="163.8" y="78.3">GNDA</text>
<text x="180.3" y="82.1">D3</text>
<text x="204.4" y="82.1">D4</text>
<text x="240" y="83.4">GNDA</text>
<text x="45.6" y="89.8">R9</text>
<text x="59" y="89.8">R12</text>
<text x="178.4" y="84.7">1N914</text>
<text x="202.6" y="84.7">1N914</text>
<text x="45.2" y="92.3">33k</text>
<text x="59.1" y="92.3">33k</text>
<text x="172.7" y="93.6">R13</text>
<text x="188" y="93.6">C16</text>
<text x="196.9" y="93.6">R18</text>
<text x="212.1" y="93.6">C15</text>
<text x="221" y="93.6">R17</text>
<text x="45.6" y="99.9">C9</text>
<text x="97.1" y="96.7">VCC</text>
<text x="172.7" y="96.1">82k</text>
<text x="188" y="96.1">22n</text>
<text x="196.9" y="96.1">51k</text>
<text x="212.1" y="96.1">33n</text>
<text x="221" y="96.1">33k</text>
<text x="44.8" y="102.5">6.8n</text>
<text x="58.5" y="107.5">+</text>
<text x="59.3" y="103.7">TL072</text>
<text x="60.3" y="106.3">U1A</text>
<text x="186.7" y="105">GNDA</text>
<text x="210.8" y="105">GNDA</text>
<text x="54.6" y="112.6">R11</text>
<text x="94.8" y="110.9" transform="rotate(-90 94.8 110.9)">V+</text>
<text x="95.3" y="111.4">U1C</text>
<text x="95.3" y="113.9">TL072</text>
<text x="109" y="113.9">100n</text>
<text x="109" y="111.4">C10</text>
<text x="54.6" y="115.2">68k</text>
<text x="94.8" y="115.4" transform="rotate(-90 94.8 115.4)">V-</text>
<text x="49.4" y="124.3">GNDS</text>
<text x="101.6" y="124.1">GNDA</text>
<text x="174.6" y="129.9">10U</text>
<text x="174.6" y="127.4">C11</text>
<text x="185.4" y="135.2">100k</text>
<text x="207.3" y="135.5">2.2K</text>
<text x="207.6" y="132.9">R23</text>
<text x="220.2" y="141.8">S</text>
<text x="220.2" y="139.3">T</text>
<text x="192.3" y="146.9">20k</text>
<text x="192.3" y="144.4">R21</text>
<text x="219.7" y="145.4">Output</text>
<text x="221.7" y="147.9">J3</text>
<text x="180.3" y="158.3">GNDA</text>
<text x="99.7" y="162.8">VCC</text>
<text x="37.3" y="171">+9V</text>
<text x="59" y="171.7">VCC</text>
<text x="95.3" y="172.3">R6</text>
<text x="28.2" y="178.7">DC-In</text>
<text x="30.1" y="176.1">J1</text>
<text x="43.1" y="179.2">BAT43</text>
<text x="44.7" y="176.6">D1</text>
<text x="54" y="179.2">100</text>
<text x="54.5" y="176.6">R2</text>
<text x="95.3" y="174.9">68k</text>
<text x="64.8" y="185.4">C2</text>
<text x="95.3" y="185">R7</text>
<text x="111" y="185">C6</text>
<text x="121.4" y="184.8">C8</text>
<text x="64.8" y="187.9">100u</text>
<text x="95.3" y="187.6">68k</text>
<text x="111" y="187.6">10u</text>
<text x="121.4" y="187.3">100n</text>
<text x="126.9" y="186.3">GNDS</text>
<text x="34.8" y="197.1">GND</text>
<text x="58.4" y="196.4">GNDA</text>
<text x="104.1" y="195.2">GNDA</text>
</g>
<g font-size="1.8" fill="#a90000">
<text x="80.6" y="56.9">6</text>
<text x="93.3" y="59.4">7</text>
<text x="166.1" y="59.8" transform="rotate(-90 166.1 59.8)">8</text>
<text x="26" y="64.5">1</text>
<text x="26" y="62">2</text>
<text x="80.6" y="62">5</text>
<text x="168.7" y="60.4" transform="rotate(-90 168.7 60.4)">5</text>
<text x="171.2" y="61" transform="rotate(-90 171.2 61)">6</text>
<text x="174.6" y="64.5">7</text>
<text x="161.9" y="67.1">3</text>
<text x="166.1" y="71.2" transform="rotate(-90 166.1 71.2)">4</text>
<text x="168.7" y="70.6" transform="rotate(-90 168.7 70.6)">1</text>
<text x="56.4" y="101.3">2</text>
<text x="56.4" y="106.4">3</text>
<text x="69.1" y="103.9">1</text>
<text x="93.7" y="106.8" transform="rotate(-90 93.7 106.8)">8</text>
<text x="93.7" y="118.2" transform="rotate(-90 93.7 118.2)">4</text>
<text x="182.6" y="136" transform="rotate(-90 182.6 136)">3</text>
<text x="182.6" y="142.3" transform="rotate(-90 182.6 142.3)">1</text>
<text x="185.3" y="138.2">2</text>
<text x="217.7" y="140.7">1</text>
<text x="217.7" y="138.2">2</text>
<text x="32.9" y="181.4">1</text>
<text x="32.9" y="183.9">2</text>
</g>
<text font-size="1.8" fill="#009600" x="161.9" y="62">2</text>
<text font-size="1.8" fill="#004848" x="174.3" y="66.6">C</text>
<g font-size="1.8" fill="#840084">
<text x="184.4" y="130.9">Volume</text>
<text x="183.5" y="132.7">(lin</text>
<text x="188" y="132.7">/</text>
<text x="190.5" y="132.7">B)</text>
</g>
<g font-size="1.8" fill="#008400">
<text x="68" y="172.3">a.k.a.</text>
<text x="70.5" y="170.2">&quot;Analog</text>
<text x="74.8" y="172.3">&quot;Audio</text>
<text x="79.4" y="170.2">Ground&quot;</text>
<text x="82.5" y="172.3">Ground&quot;</text>
<text x="65.9" y="174.3">a.k.a.</text>
<text x="72.7" y="174.3">&quot;Ground</text>
<text x="81.9" y="174.3">Reference&quot;</text>
</g>
<g font-size="1.8" fill="#0000c2">
<text x="16.5" y="188">&quot;DC</text>
<text x="20" y="190.1">a.k.a.</text>
<text x="21.6" y="188">Ground&quot;</text>
<text x="14.6" y="192.1">&quot;Supply</text>
<text x="23.5" y="192.1">Ground&quot;</text>
</g>
</svg>
